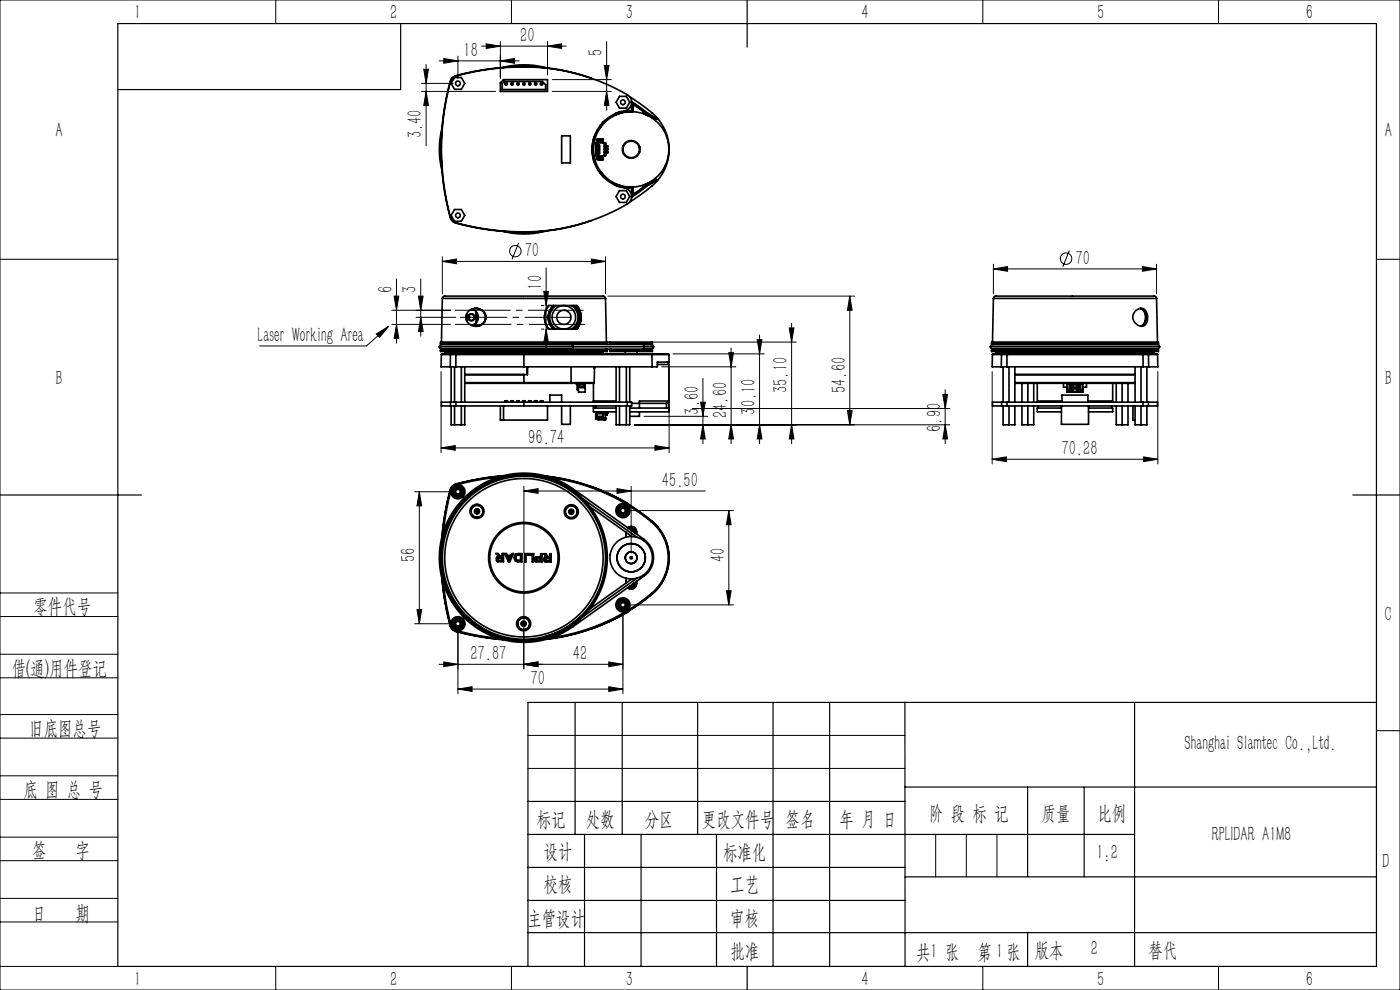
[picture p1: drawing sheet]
<svg xmlns="http://www.w3.org/2000/svg" width="297mm" height="210mm" viewBox="0 0 297 210" stroke-linecap="round" stroke-linejoin="round" font-family="sans-serif">
<g fill="none" stroke="#000" stroke-width=".21">
<path d="M0 0h297v210h-297zM58.5 0v5M108.5 0v5M208.5 0v5M258.5 0v5M89.4 17.7h6.7M89.4 19.4h15.7M89.9 14.7h1l-.5 3zM90.4 19.4l.5 3h-1zM90.4 13.7v17.2M93.1 12.9h17M94.1 12.4l3 .5-3 .5z"/>
<path d="M97.1 11.9v4.8M102.1 9.8h18M103.1 9.3l3 .5-3 .5zM106.1 12.9l3-.5v1zM106.1 8.8v7.8M116.1 9.8l3-.5v1zM116.1 8.8v7.1M117.1 19.4h12.6M117.1 16.9h12.6M128.2 13.9h1l-.5 3zM128.7 19.4l.5 3h-1zM128.7 8.8v14.6"/>
<path d="M0 55h25M84.1 59.2v13.6M89.3 59.2v12.1M93.8 55.5l3-.5v1zM93.8 54.5v7.8M93.8 55.5h34.7M110 51.5l-1.4 3.5M115.9 56.8v17M125.5 55l3 .5-3 .5zM128.5 54.5v7.8M210.7 57l3-.5v1zM210.7 56v6.3"/>
<path d="M210.7 57h34.7M226.9 53.1l-1.4 3.5M242.4 56.5l3 .5-3 .5zM245.4 56v6.3M292 55h5M79.8 70.9l2.6-1.7-1.9 2.4zM82.4 69.2l-4.7 4.2h-22.6M83.1 65.8h12.5M83.1 68.8h12.5M83.6 62.8h1l-.5 3zM84.1 68.8l.5 3h-1zM88.3 67.3h8.4"/>
<path d="M88.8 62.8h1l-.5 3zM89.3 67.3l.5 3h-1zM93.6 78.8v17.2M114.9 64.8h.5M114.9 69.8h.5M115.4 61.8h1l-.5 3zM115.9 69.8l.5 3h-1zM129 62.8h52.3M137.9 72.6h31M140.4 77.8h15.7M141.9 77.8v18.2M142.8 75.1h19.3"/>
<path d="M154.6 74.8h1l-.5 3zM155.1 73.8v20.3M160.6 72.1h1l-.5 3zM161.1 71.1v23M167.4 69.6h1l-.5 3zM167.9 68.6v25.5M180.3 62.8l.5 3h-1zM180.3 62.8v27.3M210.5 78.8v19.6M245.6 78.8v19.6M93.6 95l3-.5v1zM93.6 95h48.3"/>
<path d="M136.6 88.3h13.5M138.9 94.5l3 .5-3 .5zM146.9 86.7h54.6M148.6 85.3h1l-.5 3zM149.1 90.1l.5 3h-1zM149.1 80.3v13.8M155.1 90.1l.5 3h-1zM161.1 90.1l.5 3h-1zM167.9 90.1l.5 3h-1zM179.8 87.1h1l-.5 3zM200 83.7h1l-.5 3zM200.5 90.1l.5 3h-1z"/>
<path d="M200.5 82.7v11.4M201.5 90.1h-66.9M210.5 97.4l3-.5v1zM210.5 97.4h35.1M242.6 96.9l3 .5-3 .5zM88 104.3h8.1M89 104.3v28M89 104.3l.5 3h-1zM111.1 119.3v22.6M111.1 104.2l3-.5v1zM111.1 103.2v14.1M111.1 104.2h38.5"/>
<path d="M130.9 103.7l3 .5-3 .5zM133.1 108.3h22.5M133.9 103.2v14.1M154.6 108.3v20M154.6 108.3l.5 3h-1zM0 138.8h25M0 125.8h25M0 130.8h25M88 132.3h8.1M88.5 129.3h1l-.5 3zM97.1 133.3v13.9M111.1 133.3v8.6"/>
<path d="M132.1 129.3v17.9M133.1 128.3h22.5M154.1 125.3h1l-.5 3zM0 143.8h25M0 156.6h25M0 151.6h25M93.1 140.9h39M94.1 140.4l3 .5-3 .5zM97.1 146.2l3-.5v1zM97.1 146.2h35M111.1 140.9l3-.5v1zM112 156h80"/>
<path d="M129.1 145.7l3 .5-3 .5zM129.1 140.4l3 .5-3 .5zM292 155h5M0 169.6h25M0 164.6h25M0 177.6h25M112 163h80M198.5 177v9M205 177v9M211.5 177v9M0 182.6h25M0 190.6h25"/>
<path d="M0 195.6h25M0 205h25M58.5 205v5M108.5 205v5M208.5 205v5M258.5 205v5"/>
<circle cx="109.3" cy="53.3" r="1.21"/>
<circle cx="226.2" cy="54.9" r="1.21"/>
</g>
<path d="M123.7 65.8h-27.1" fill="none" stroke="#000" stroke-width=".21" stroke-dasharray="30.5 1.3 1.3 1.3" stroke-dashoffset="18.8"/>
<path d="M124.1 68.8h-27.5" fill="none" stroke="#000" stroke-width=".21" stroke-dasharray="30.5 1.3 1.3 1.3" stroke-dashoffset="18.6"/>
<path d="M121.2 67.3h-23.5" fill="none" stroke="#000" stroke-width=".21" stroke-dasharray="30.5 1.3 1.3 1.3" stroke-dashoffset="20.6"/>
<g fill="none" stroke="#000" stroke-width=".25">
<path d="M25 5h267v200h-267zM85 5v14h-60M158.5 0v10M0 105h30M287 105h10M122 149v28M132 149v28M148 149v28M164 149v56M176 149v56M192 148.9v56.1M240.7 149v56"/>
<path d="M292 149h-180v56M112 177h128.7M112 170h80M124 177v28M136 177v28M152 177v28M192 166.9h100M218 166.9v19M230 167v19M112 197.8h180M112 184h80M112 191h80"/>
<path d="M192 186h100M218 197.8v7.2M158.5 205v5"/>
</g>
<g fill="#000">
<path d="M79.8 70.9l2.6-1.7-1.9 2.4z"/>
<path d="M93.8 55.5l3-.5v1zM125.5 55l3 .5-3 .5z"/>
<path d="M210.7 57l3-.5v1zM242.4 56.5l3 .5-3 .5z"/>
<path d="M83.6 62.8h1l-.5 3zM84.1 68.8l.5 3h-1z"/>
<path d="M89.3 67.3l.5 3h-1zM88.8 62.8h1l-.5 3z"/>
<path d="M115.4 61.8h1l-.5 3zM115.9 69.8l.5 3h-1z"/>
<path d="M154.6 74.8h1l-.5 3zM155.1 90.1l.5 3h-1zM160.6 72.1h1l-.5 3zM161.1 90.1l.5 3h-1zM167.4 69.6h1l-.5 3zM167.9 90.1l.5 3h-1zM200 83.7h1l-.5 3zM200.5 90.1l.5 3h-1zM180.3 62.8l.5 3h-1zM179.8 87.1h1l-.5 3zM154.6 108.3l.5 3h-1zM154.1 125.3h1l-.5 3zM89 104.3l.5 3h-1zM88.5 129.3h1l-.5 3zM89.9 14.7h1l-.5 3zM90.4 19.4l.5 3h-1zM128.2 13.9h1l-.5 3zM128.7 19.4l.5 3h-1z"/>
<path d="M93.6 95l3-.5v1zM138.9 94.5l3 .5-3 .5zM111.1 140.9l3-.5v1zM129.1 140.4l3 .5-3 .5zM210.5 97.4l3-.5v1zM242.6 96.9l3 .5-3 .5zM94.1 12.4l3 .5-3 .5zM106.1 12.9l3-.5v1zM103.1 9.3l3 .5-3 .5zM116.1 9.8l3-.5v1z"/>
<path d="M149.1 90.1l.5 3h-1zM148.6 85.3h1l-.5 3z"/>
<path d="M111.1 104.2l3-.5v1zM130.9 103.7l3 .5-3 .5z"/>
<path d="M94.1 140.4l3 .5-3 .5zM111.1 140.9l3-.5v1z"/>
<path d="M129.1 145.7l3 .5-3 .5zM97.1 146.2l3-.5v1z"/>
</g>
<g fill="none" stroke="#000" stroke-width=".35">
<path d="M96 16.5l.2-.1a45.9 45.9 0 0 1 37.1 3.9 1.85 1.85 0 0 1 .6 1.9 1.85 1.85 0 0 1-1.4 1.3 8.3 8.3 0 0 0-6.9 8.4 8.3 8.3 0 0 0 7.2 8.1 1.85 1.85 0 0 1 1.2 1.5 1.85 1.85 0 0 1-.9 1.8 46.1 46.1 0 0 1-36.9 3.7l-.3-.3a50.8 50.8 0 0 1-2-20.5 35.5 35.5 0 0 1 2-9.5zM96.4 16.4h1.5l.7 1.3-.7 1.2h-1.5l-.7-1.2zM106.7 14.3a17.9 17.9 0 0 1 9.2 .1M106.8 16.9h9.3v2.5h-10v-1.8zM107 17.3h8.1l.6 .7v1h-9.2v-1.3zM108.6 14.2l2.5-.2 2.8 .2M125.4 16.6a46.8 46.8 0 0 0-29.3-.3l-.3 .4a48.6 48.6 0 0 0-2.2 16.8 44.5 44.5 0 0 0 2.2 13.2l.3 .3a47.3 47.3 0 0 0 29.3-.2M93.6 29.1l-.1 2.7 .1 2.4M93.8 27.3a17.9 17.9 0 0 0 0 8.8M119.1 28.8h1.9v5.8h-1.9zM125.9 29.4h.1M126 29.3v.1"/>
<path d="M126 29.4a8.3 8.3 0 0 0 0 4.6M126 29.4h.1M126 34h-.1M126 34v.1M126 29.1l.1 .3M126.1 34h-.1M126.1 29.4a8.2 8.2 0 0 0 0 4.6M126.1 34l-.1 .3M126.4 30.5l.1 .1M126.5 32.8l-.1 .1M126.5 32.8h.4M126.5 30.6h.4"/>
<path d="M126.5 30.6v1M126.5 31.8v1M126.6 33.1v.7h1.4M126.6 33.3h1.4M126.6 30.1h1.4M126.6 33.7h1.4M126.6 29.7h1.4M126.7 31.7l.3-.1v.2zM126.8 33.8h1.2M126.8 29.6h1.2M126.9 30.3v.5h.3v1.8h-.3v.5M127 31v.1"/>
<path d="M127 32.2v.2M127 32.2h.2M127 32.4h.2M127 31h-.3l.3 .1M127 32.2l-.3 .1 .3 .1M127 31h.2M127 31.1h.2M127.1 31.8l.1 .2M127.2 31.6h-.8v-1.3h2.1v2.8h-2.1v-1.3h.8M127.2 31.4l-.1 .2M127.3 36.3v.3h.1M127.4 36.6l.2 .4"/>
<path d="M127.4 26.8h-.1v.3M127.4 26.8h.1M127.4 26.8l.1 .1-.1-.1M127.4 36.6l.3 .3M127.4 36.6h.1M127.4 36.6l.2 .1M127.4 36.6l.1-.2-.1 .2M127.6 36.7l.1 .1M127.6 26.7l-.2 .1M127.6 26.7v.1M127.6 36.6v.1M127.6 37v.1h.4"/>
<path d="M127.6 26.4l-.2 .4M127.6 26.4h.1M127.6 37h.3M127.6 26.4h.3M127.7 26.4l-.3 .4M127.7 36.9l-.1 .1M127.7 36.8v.1M127.7 26.6l-.1 .1M127.7 26.4v.2M127.7 26.4h.2M127.7 36.8h.1M127.7 26.6h.1"/>
<path d="M127.8 37.3h.4M127.8 26.1h.4M127.9 37.4h.4M128 29.6v.7M128 33.1v.7M128 29.6h-1.4v.7M128 26.3h-.4v.1M128.1 37.6h.4M128.1 25.8h.4M128.2 30.3v.3h.3M128.3 25.9l-.4 .1M128.5 30.9h-.3v.3h.3"/>
<path d="M128.5 31.6h-.3v.2h.3M128.5 32.2h-.3v.2h.3M128.5 32.8h-.3v.3M128.5 32.2h.3M128.5 32.4h.3M128.5 31.6h.3M128.5 31.8h.3M128.5 31h.3M128.5 31.1h.3M128.8 32.2h.1M128.8 32.4h.1M128.8 31.8h.1"/>
<path d="M128.8 31.6h.1M128.8 31.1h.1M128.8 31h.1M128.8 31v.1M128.8 31.6v.2M128.8 32.2v.2M128.8 31h.2v.1h-.2M128.8 31.6h.2v.2h-.2M128.8 32.2h.2v.2h-.2M130.5 24.1v.3M130.5 38.9v.4M130.6 24v.4"/>
<path d="M130.6 39v.3M130.7 24v.4M130.7 39v.3M130.8 24v.3M130.8 39.1v.3M131 39.3h.1M131 24.1h.1M131 39.3v.2M131 24.1v.1M131 39.1v.2M131 23.9v.2M131.1 39.3l.4 .3"/>
<path d="M131.1 24.1h.1M131.1 24.1v.1M131.1 39.2v.1M131.1 39.3h.1M131.1 24.1h.2M131.1 39.3h.2M131.3 39.3l.1 .1M131.3 24.1h.1M131.3 39.3h.1M131.4 24l-.1 .1M131.4 39.4l.1 .1M131.4 24h.2"/>
<path d="M131.4 20.4h1.5l.7 1.3-.7 1.2h-1.5l-.7-1.2zM131.5 23.8l-.4 .3M131.5 23.8h.1M131.5 39.6h.1M131.5 23.8l.5 .1M131.5 39.5h.1M131.5 23.8l-.1 .2M131.5 23.7v.1M131.6 39.4h-.2M131.6 39.7a2.09 2.09 0 0 1 1.6 .2M132 39.5h-.5M132 39.5l-.5 .1"/>
<path d="M132.1 32.2v.2M132.1 31v.2M133.2 23.5l.1 .1M133.2 23.5l.3-.1 .3 .3M133.2 23.5a2.09 2.09 0 0 1-1.6 .2M133.3 39.7v.1M133.3 39.7l-.2-.1 .2 .2M133.3 39.7h.3l-.3 .1M133.3 23.6v.1M133.3 23.6l-.2 .1M133.3 39.8l-.1 .1M133.3 23.6h.1"/>
<path d="M133.3 23.6l.3 .1-.3-.1M133.3 39.7h.1M133.6 20.5a25.9 25.9 0 0 1 5.6 4.3l.2 .1M133.8 39.7l-.2 .2h-.4M134 22.8h.1M134 22.8v.9M134 39.7v.9M134 21.9l.2 .1M134 21.5l3.5 2.6M134 22.6l.2 .1M134 22.6v.2M134.1 22.8h.1"/>
<path d="M134.1 22.8v.9M134.1 22.8h.2M134.1 39.7v.9M134.2 22.7l-.1 .1M134.2 22.7h.1M134.2 22l.1 .1M134.2 22l-.2 .6M134.3 21.9l-.3-.2 3.4 2.5M134.3 21.9l.2 .2M134.3 21.9l-.1 .1M134.3 22.8v.9M134.3 39.7v.9"/>
<path d="M134.3 22.7v.1M134.3 22.1l-.1 .6M134.3 22.1v.1M134.3 22.2l-.1 .5M134.3 22.2l.2 .1M134.4 22.1h-.1M134.4 22.1h.1M134.5 22.1h-.1M134.5 22.3l2 1.4M134.5 22.3l-.2 .4M134.5 22.1h.1M134.5 22.1l2.1 1.5"/>
<path d="M134.5 22.1l-.2 .1M134.5 22.1v.2M135.6 31l.1 .2M135.7 32.2l-.1 .2M136.5 39.7l.1 .1M136.5 23.7v.1M136.5 39.7l-2 1.4M136.5 39.6v.1M136.5 39.6h.1M136.5 23.8h.1M136.5 23.8v.3M136.5 39.3v.3"/>
<path d="M136.6 39.8l-2.1 1.5M136.6 39.8h.1M136.6 23.6h.1M136.6 23.6l-.1 .1M136.6 23.6l.2 .2M136.6 23.6l.1 .2M136.6 39.6v.2M136.6 39.6h.1M136.7 39.6l-.1 .2M136.7 39.6h.1M136.7 23.8h.1M136.7 23.8h-.1"/>
<path d="M136.7 23.8v.4M136.7 39.2v.4M136.8 39.6l-.2 .2M136.8 23.8l.5 .3M136.8 23.8h.1M136.8 39.6h.1M136.8 23.8v.4M136.8 39.1v.5M137 39l.3 .2M137.2 39l.1 .1M137.2 39h.4M137.3 39.2l-.5 .4"/>
<path d="M137.3 24.1l.1 .1M137.3 24.1v.2M137.3 24.1l-.3 .2M137.3 39.1v.1M137.3 39.1h.1M137.3 24.3l-.1 .1M137.4 39.2l.1 .1M137.4 39.2l-3.4 2.5 .3-.2M137.4 39.2h.1M137.4 24.2l1.7 1.1M137.4 24.2h.1M137.4 24.2l.2 .1"/>
<path d="M137.4 39.2h-.1M137.4 24.2v.1M137.4 39.1v.1M137.4 24.3h.1M137.4 24.3h-.1M137.5 38.9l.1 .1M137.5 38.9h-.2M137.5 24.5h-.2M137.5 24.5l.1 .1M137.5 24.1l-.1 .1M137.5 24.1l1.7 1M137.5 39.3l-3.5 2.5"/>
<path d="M137.5 39l-.1 .1M137.5 39l.1 .1M137.5 24.3l.3 .3M137.5 24.3l.1 .1M137.6 39h-.1M137.6 24.4l.2 .2M137.6 24.4l-.1 .1M137.6 24.4h-.4M137.6 39.1l-.2 .1M137.6 24.3l.3 .2M137.6 24.3h-.1M137.6 38.8l-.1 .1"/>
<path d="M137.7 38.7l.1 .1M137.8 24.6l.5 .4-.4-.3M137.8 38.8l-.2 .2M137.8 24.6l-.1 .1M137.8 38.8h.1M137.8 38.8l.1 .1M137.8 38.8l-.3 .2M137.8 24.6l.1 .1M137.8 24.6h.1M137.9 38.9l-.3 .2M137.9 24.5h.1M137.9 24.5l-.1 .1"/>
<path d="M137.9 38.7l.1 .1M137.9 38.7l-.1 .1M138 38.8l-.1 .1M138 24.5l1.1 .8M138 24.5l.9 .9M138 24.5l-.1 .2M138.3 38.4l-.5 .4M138.3 38.3l-.4 .4M138.9 37.9h.1M138.9 37.9l-.9 .9M138.9 25.4l.1 .1M138.9 25.4v.1"/>
<path d="M139 37.8l-.1 .1M139.1 38.1l-1.1 .7M139.1 38.1h.1M139.1 38.1h.2M139.1 38.1l-1.7 1.1M139.1 38.1l.1 .1M139.1 25.3h.1M139.2 25.1l.1 .1M139.2 38.2l-1.7 1.1M139.2 25.1l-.1 .2M139.2 38.2l.2 .2M139.3 38.1l-.1 .1"/>
<path d="M139.3 38.1l.2 .2-.1 .1M139.3 25.2l-.2 .1M139.4 24.9l.1 .2-.2 .1M139.4 38.4l-.5 .6a31.4 31.4 0 0 1-5.3 3.9M139.4 24.9l-.2 .2M139.5 25.1a10 10 0 0 1 0 13.2M96.4 44.4h1.5l.7 1.3-.7 1.2h-1.5l-.7-1.2zM113.9 49.2l-2.7 .2-2.6-.2M115.9 49a17.9 17.9 0 0 1-9.2 .1M131.4 40.4h1.5l.7 1.3-.7 1.2h-1.5l-.7-1.2zM134 40.6v.2M134 40.6h.1"/>
<path d="M134 40.8l.2 .6M134.1 40.6l.1 .1M134.1 40.6h.1M134.1 40.6h.2M134.2 40.7l-.2 .1M134.2 40.7l.1 .5M134.2 40.7h.1M134.2 41.4l.1 .1M134.2 41.4l-.2 .1M134.3 40.6h.1M134.3 40.6l-.1 .1M134.3 40.6l.2 .5"/>
<path d="M134.3 41.2l-.1 .2M134.3 41.2l.2 .1M134.3 41.2h.1M134.5 41.1l-.2 .1M134.5 41.1v.2M134.5 41.3l-.2 .2M134.5 41.3h.1M93.2 73.6l.1 .3 .4 .2M93.2 73.6h28.4M93.5 72.8l.2 .3M93.5 74.3v.3h35.3v-.3M93.5 72.8h35.3"/>
<path d="M93.5 74.3h35.3M93.6 75.2v2.6h1.9M93.6 75.2h1.9M93.7 73.1l-.4 .1-.1 .4M93.7 74.1l-.2 .2M93.7 73.1h27.6M93.7 74.1h27.6M93.8 63.3l.2-.3 .3-.2h33.7l.3 .2 .2 .3M93.8 63.3h34.7M93.8 63.3l-.2 9.3M94.4 74.9h33.5M94.4 74.9v.2"/>
<path d="M94.4 74.8v.1M94.4 74.8h33.5M94.7 74.6l-.3 .2M95.5 77.8h1.2M95.6 75.2h1.1M95.6 75.2l-.1 2.6M95.6 75.2h-.1M95.7 75.1h-1.9l-.2 .1M95.7 75.1l-.2 .1M95.7 75.1h.1M95.7 75.1h1.1M95.7 75.1l-.1 .1"/>
<path d="M95.7 77.8v7.5M96.4 77.8v7.5M96.7 77.8h14.4M96.7 75.2h.2M96.7 75.2v2.6M96.8 75.1l-.1 .1M96.8 75.1h.1M96.9 75.2h14.2M96.9 75.1v.1M96.9 75.1h14.2M97.9 77.8v7.5M98.6 79.5h12.5z"/>
<path d="M98.6 77.8v7.5M99 66.6v1.5M99.3 66.1a2.07 2.07 0 0 1 2.7-.5 2.07 2.07 0 0 1 .8 2.7 2.14 2.14 0 0 1-2.6 .8 2.14 2.14 0 0 1-1.3-2.3zM99.5 66.9l.1 .4-.1 .4M100 65.7h-.1l.6 .1 .5 .2v2.6l-1 .3M100.1 65.6l.5 .2M100.1 68.9v.1M100.2 68.9h.1M100.6 68.8l-.5 .2M100.6 65.4a1.93 1.93 0 0 1 2.4 1.9 1.93 1.93 0 0 1-2.4 1.9M100.7 65.4a1.92 1.92 0 0 1 2.3 1.9 1.92 1.92 0 0 1-2.2 1.9M101 66.1a1.76 1.76 0 0 1 0 2.4"/>
<path d="M101 66.3l.3 .8v.7l-.3 .5M101 66.2v.2M101.1 68.2h.1M111.1 79.5v1.7M111.1 75.2h27.2M111.1 77.8h27.2M111.1 75.1v.1M111.1 75.1h27.1M111.1 75.2v2.6M111.9 77.8l-.1 1.7M111.9 77.8v1.7h-.8M116.4 64.8h6a4 4 0 0 1 0 5h-6a4 4 0 0 1 0-5z"/>
<path d="M116.4 64.8a3.9 3.9 0 0 0 0 5l-.4-.6M117.4 69.8a3.3 3.3 0 0 1 .1-5 3.3 3.3 0 0 0 0 5M118 64.8a3 3 0 0 0 0 5M121.1 77.8v3.4M121.3 73.1l.3 .5M121.3 74.1h15.1M121.3 73.1h15.1M121.3 64.8a3 3 0 0 1 0 5M121.6 73.6l-.3 .5M121.6 73.6h15.1M121.8 69.8a3.3 3.3 0 0 0-.1-5 3.3 3.3 0 0 1 .1 5M122.4 64.8a4 4 0 0 1 0 5 3.9 3.9 0 0 0 0-4.9"/>
<path d="M126.1 77.9v.2zM126.1 77.8v.1M126.1 77.8v3.4M127.6 74.6l.3 .2M127.9 74.8v.1M127.9 74.9v.2M128.5 63.3l.1 9.3M128.6 74.1l.2 .2M128.8 72.8l-.2 .3M128.8 72.6h.1M128.8 72.6h-35.3v.2M128.8 72.6v.2"/>
<path d="M129.4 72.8l.2 .3M129.4 74.3v.3h9v-.3M129.4 72.8v-.2h9v.2M129.4 74.3h9M129.4 72.8h9M129.6 74.1l-.2 .2M130.7 77.8v7.5M131.4 77.8v7.5M132.7 74.6v.5M132.9 77.8v7.5M133.6 77.8v7.5M135.1 74.6v.5"/>
<path d="M136.4 73.1l.3 .5M136.4 73.1h1.7M136.4 74.1h1.7M136.7 73.6l-.3 .5M136.7 73.6h1.9M138.1 73.1l.4 .1 .1 .4M138.1 74.1l.3 .2M138.2 75.1h3.6l.1 .1M138.2 75.1l.1 .1M138.3 75.2h3.6M138.3 75.2v2.6M138.4 72.8l-.3 .3"/>
<path d="M138.6 73.6l-.1 .3-.4 .2M139.5 77.3h2.4M141.4 76.8l.4 .2 .1 .3M141.9 77.3v7.8M141.9 75.2v1.6h-2.4l-.1 1h-1.1M210.1 73.6l.2 .3 .3 .2M210.1 73.6h35.9M210.4 72.8l.2 .3M210.4 72.8v-.2h35.3v.2M210.4 74.3v.3h35.3v-.3M210.4 74.3h35.3M210.4 72.8h35.3"/>
<path d="M210.5 75.2h1.9M210.5 75.2v2.6h1.9M210.6 73.1l-.3 .1-.2 .4M210.6 74.1l-.2 .2M210.6 73.1h34.9M210.6 74.1h34.9M210.7 63.3l.2-.3 .3-.2h33.7l.3 .2 .2 .3M210.7 63.3h34.7M210.7 63.3l-.1 9.3M211.3 74.9h33.5M211.3 74.9v.2M211.3 74.8v.1"/>
<path d="M211.3 74.8h33.5M211.6 74.6l-.3 .2M212.4 77.8h1.2M212.5 75.2h1.1M212.5 75.2l-.1 2.6M212.5 75.2h-.1M212.6 75.1h.1M212.6 75.1l-.2 .1M212.6 75.1h-1.9l-.2 .1M212.6 75.1h1.1M212.6 75.1l-.1 .1M212.8 77.8v7.5"/>
<path d="M213.6 77.8h28.9M213.6 75.2h.2M213.6 75.2v2.6M213.7 75.1h.1M213.7 75.1l-.1 .1M213.8 75.2h28.5M213.8 75.1h28.5M213.8 75.1v.1M214.1 77.8v7.5M215.3 79.5h25.5M215.3 77.8v7.5M227.5 62.8h.1"/>
<path d="M240.8 77.8v7.5M240.9 65.9a1.44 1.44 0 0 1 1.8-.4 1.44 1.44 0 0 1 .7 1.6 1.62 1.62 0 0 1-1.3 2.1 1.92 1.92 0 0 1-1.7-1.3 1.92 1.92 0 0 1 .5-2zM241.9 65.4a1.72 1.72 0 0 1 1.2 2.4l-.4 .9-.7 .5a2.31 2.31 0 0 0 .5-3.4l-.7-.4M242.1 77.8v7.5M242.3 75.1v.1M242.3 75.1h.1M242.4 75.1l.1 .1M242.4 75.1h1.1M242.5 75.2h1.1M242.5 75.2h-.2M242.5 75.2v2.6M242.5 77.8h1.2"/>
<path d="M243.3 77.8v7.5M243.5 75.1l.1 .1M243.5 75.1h.1M243.5 75.1l.2 .1M243.5 75.1h1.9l.2 .1M243.6 75.2h.1M243.6 75.2l.1 2.6M243.7 75.2h1.9M244.5 74.6l.3 .2M244.8 74.8v.1M244.8 74.9v.2M245.4 63.3l.2 9.3"/>
<path d="M245.5 73.1l.3 .1 .2 .4M245.5 74.1l.2 .2M245.6 75.2v2.6h-1.9M245.7 72.8l-.2 .3M246 73.6l-.2 .3-.3 .2M95.6 86.1h1.1M95.6 85.3h1.1M95.6 85.3h-2v.8h2M95.6 85.3v.8M95.7 86.1v4h2.9v-4M96.4 86.1v4M96.7 86.1h14.4"/>
<path d="M96.7 85.3h14.4M96.7 85.3v.8M97.9 86.1v4M98.6 81.3h12.5M98.6 81.2h12.5M106.1 86.1v3h10v-3M106.8 86.1v3M107.1 85.3v-.3h.5v.3M108.4 85.3v-.3h.5v.3M109.6 85.3v-.3h.5v.3M110.9 85.3v-.3h.5v.3M111.1 81.2v.1"/>
<path d="M111.1 81.2h10M111.1 81.3h10M111.1 86.1h22M111.1 85.3h22M111.1 85.3v.8M112.1 85.3v-.3h.5v.3M113.4 85.3v-.3h.5v.3M114.6 85.3v-.3h.5v.3M116.6 85.3v-1.5h2.5v1.5M119.1 86.1v3.9h1.9v-3.9M121.1 81.2h5M121.1 81.3h4.8"/>
<path d="M121.1 81.2v.1M122.3 81.3l.1 .2v1.2h.3v.5h1.4v-1.9M122.7 81.3v.9h1.4M122.7 82.1h1.4M122.9 81.6h1.1v.4h-1.1zM125.9 85.1v.1M125.9 86.6h4.8M125.9 85.1h.1M125.9 81.3v3.8M125.9 85.2h.1M125.9 86.1v1.3h4.8M125.9 85.2l.1 .1"/>
<path d="M125.9 85.1h4.8M125.9 85.2v.1M126.1 81.2l-.2 .1M126.4 87.4v1.5h.5v.2h1.6v-1.7M126.4 87.5h.4M126.4 86.1v.5M126.6 88.3h1.4M126.6 87.8h1.4M126.6 88.5h1.4M126.8 87.5h.1M126.8 87.4v.1M126.9 87.4v.1"/>
<path d="M127.9 87.4l.1 .2M128 87.6h.1M128 87.5v.1M128 87.4v.1M128 87.5h-1.4v1.2h1.4v-1.1M128 87.5h.5M128.4 87.8h.1M128.4 87.6h.1M128.4 88.6h.1M128.5 88.8h-.3v.3M128.7 87.4l-.2 .4M128.9 87.4l.1 .2h-.2v.4h-.4"/>
<path d="M130.7 86.1v4h2.9v-4M131.4 86.1v4M132.9 86.1v4M133.1 85.3h.9v.8h-.9M133.1 85.3v.8M133.6 86.6h8.3v.8h-8.3M134 85.6h7.4M135.6 87.4v.9h-2M141.4 85.6h.1M141.4 85.6v1M141.9 85.2l-.5 .4M141.9 85.2v1.4"/>
<path d="M141.9 85.2h.1M141.9 85.1v.1M141.9 85.1h-6.3v1.5M212.5 86.1h1.1M212.5 85.3h1.1M212.5 85.3h-1.9v.8h1.9M212.5 85.3v.8M212.8 86.1v4h2.5v-4M213.6 86.1h28.9M213.6 85.3h28.9M213.6 85.3v.8M214.1 86.1v4"/>
<path d="M215.3 81.3h25.5M215.3 81.2h25.5M216.8 86.1v4h2.5v-4M216.8 81.3v4M218.1 81.3v4M218.1 86.1v4M219.3 81.3v4M220.1 81.3v4M220.2 85.1l.1 .2M220.2 85.1h5.1M220.2 85.1v.2M220.2 86.1v.5"/>
<path d="M225.2 86.6h-5.1v.8h5.1M225.2 86.1v3.9h5.7v-3.9M225.3 85.3v-1.5h5.5v1.5M225.6 81.3v.8l.8 .1M226.4 81.3v1.9h.9v-.8h-.1M226.4 81.5h3.3M226.7 83l-.2 .2M226.7 82.7v.3M226.7 83h.6M226.8 81.5v1.2h-.4M227 82.3h.2M227 81.5v.8"/>
<path d="M227 82.3l.1 .3 .1-.3M227.2 82.4h.1M227.2 81.5v.8M227.2 81.9h.5M227.5 83h1.1M227.7 82.3h.1M227.7 82.3v.3l.1-.3M227.7 81.5v.8M227.7 82.4h-.2v.8h1.1v-.8h-.2M227.7 82.4h.1M227.8 81.5v.8M228.3 82.3h.1"/>
<path d="M228.3 82.3v.3l.1-.3M228.3 81.5v.8M228.4 82.4h.1M228.4 81.5v.8M228.4 81.9h.5M228.8 83h.6M228.9 82.3h.2M228.9 82.3l.1 .3 .1-.3M228.9 81.5v.8M228.9 82.4h.1M229.1 81.5v.8M229.3 81.5v1.2h.4"/>
<path d="M229.4 83l.2 .2M229.4 82.7v.3M229.7 81.3v1.9h-.9v-.8h.1M230.5 81.3v.8l-.8 .1M230.8 85.1h5.1M230.9 86.6h5.2v.8h-5.2M235.9 85.1l-.1 .2M235.9 85.1v.2M235.9 86.1v.5M236.1 81.3v4M236.8 86.1v4h2.5v-4M236.8 81.3v4"/>
<path d="M238.1 81.3v4M238.1 86.1v4M239.3 81.3v4M240.4 86.1v3h.4M240.8 86.1v4h2.5v-4M242.1 86.1v4M242.5 86.1h1.1M242.5 85.3h1.1M242.5 85.3v.8M243.6 85.3h2v.8h-2M243.6 85.3v.8M95.5 103.9l-1.2 5.3-.5 4.7"/>
<path d="M95.5 103.9h.1M95.5 104l.2 .1M95.5 104l-1.1 5.3-.6 4.3M95.6 103.9h.1M95.6 103.9l-.1 .1M95.7 104.1l-.9 3.5-.7 5.2M95.7 103.9v.2M96.7 102.7a1.7 1.7 0 0 0-1.2 1.2M96.7 102.7h.1M96.7 102.7l.1 .2M96.7 102.7a1.64 1.64 0 0 0-1.1 1.2M96.8 102.9a1.5 1.5 0 0 0-1.1 1"/>
<path d="M96.9 102.7v.1M96.9 102.7h-.2M96.9 102.8a1.5 1.5 0 0 1 1.7 1.4 1.5 1.5 0 0 1-1.5 1.6 1.5 1.5 0 0 1-1.4-1.7M96.9 102.8l-.1 .1M101.1 108.1l-.2 .3M101.2 108.1l-.4 .4M101.4 108.2l-.5 .5M105.2 117.4h.4l.6 .7h.3v-.7h.3v1.8l-1.4-.1v-.9l.4-.1zM105.7 118.4h.8v.4h-.8zM105.7 101.2l-5.3 .8-3.5 .8M106.4 101l-4.2 .5-5.3 1.2M106.7 100.9l-4.6 .6-5.4 1.2"/>
<path d="M107.1 117.4h.3l.2 .4h.9l.1-.4h.3l-.7 1.8h-.4zM107.7 118.1h.6l-.3 .7zM109.4 117.6l1.4-.2-.1 1.8h-.8a.91 .91 0 0 1-.8-.7 .91 .91 0 0 1 .3-.9zM109.5 117.9l.9-.1v1.1h-.5a.57 .57 0 0 1-.4-1zM111.3 117.4h.3v1.8h-.3zM111.9 117.4h1.3v1.8h-.3v-1.4h-1zM113.5 118.2l1.2-.1v-.7h.3v1.8l-1.4-.1zM113.8 118.5l.9-.1v.5h-.9zM115.3 117.5h.4l.6 .6h.3v-.6h.3v1.7l-1.4-.1v-.9l.4-.1zM115.8 118.5l.8-.1v.5h-.8zM115.9 101a42.5 42.5 0 0 1 22.4 9.6M116.2 101.1a42.5 42.5 0 0 1 22.1 9.5"/>
<path d="M117 101.4a42.3 42.3 0 0 1 21.2 9.3M120.9 108.3l.5 .5M121.2 108.2l.3 .4M121.3 108.2l.2 .3M121.6 103.7a17.9 17.9 0 0 0-28.4 14.6 17.9 17.9 0 0 0 28.4 14.6M121.6 103.7l-.2 .2M121.6 103.7l15.1 10.7M123.7 105.8l11.5 8.2M125.1 107.5l8.9 6.3M125.4 103.2a34.3 34.3 0 0 1 8.2 3.9M132.8 112.9v1.1M133.2 112a1.13 1.13 0 0 1 1.2-.2 1.13 1.13 0 0 1 .6 1"/>
<path d="M133.5 112.2a.72 .72 0 0 1 .8 0 .72 .72 0 0 1 .3 .8M133.6 112.3a.63 .63 0 0 1 .7 0 .63 .63 0 0 1 .2 .6M133.7 112.3l.4 .1 .3 .4M135 112.8v.5M135 112.8h.1M136.7 114.4a4.8 4.8 0 0 1 0 7.8M136.7 114.4l-.2 .2M138.2 110.7a9.9 9.9 0 0 1 0 15.2M138.3 110.6l-.1 .1M138.3 110.6a10 10 0 0 1 0 15.4M138.3 110.6l.6 .4a10.1 10.1 0 0 1-.6 15.1M138.3 110.6h.1"/>
<path d="M93.8 122.7l.5 4.7 1.2 5.4M93.8 123l.6 4.3 1.1 5.3M94.1 123.8l.7 5.2 .9 3.5M95.5 132.8a1.7 1.7 0 0 0 1.2 1.1M95.5 132.6l.1 .1M95.6 132.7a1.64 1.64 0 0 0 1.1 1.2M95.6 132.7l-.1 .1M95.7 132.5a1.5 1.5 0 0 1 1.4-1.7 1.5 1.5 0 0 1 1.5 1.6 1.5 1.5 0 0 1-1.7 1.4M95.7 132.5l-.2 .1M95.7 132.5v.2M95.7 132.7a1.5 1.5 0 0 0 1.1 1.1M95.7 132.7h-.1"/>
<path d="M96.7 133.9l5.4 1.2 4.6 .6M96.7 133.9h.2M96.7 133.9h.1M96.8 133.8h.1M96.8 133.8l-.1 .1M96.9 133.9l5.3 1.2 4.2 .5M96.9 133.8v.1M96.9 133.8l3.5 .8 5.3 .8M98.8 130.6l2 1.6 2.3 1.5M98.8 130.6l2 1.7 2.2 1.4M103.1 133.7h.1M110.7 132.3h.7"/>
<path d="M110.8 132.6h.5M110.9 132.6h.4M116.4 134.8l-.9 .3 .9-.2M116.4 134.8v.1M121.4 132.7l.2 .2M122.4 131.5l.9-.7-.9 .8M122.4 131.5a17.3 17.3 0 0 1-6 3.3M122.4 131.5v.1M122.4 131.6a17.4 17.4 0 0 1-6 3.3M132.8 122.7v1M133.6 129.5a29.7 29.7 0 0 1-8.2 3.9M134 122.8l-8.9 6.4"/>
<path d="M134.4 123.8h.1M134.4 123.8l-.3 .4-.4 .1M134.5 123.7a.62 .62 0 0 1-.2 .6 .62 .62 0 0 1-.7 .1M134.6 123.6a.72 .72 0 0 1-.3 .8 .72 .72 0 0 1-.8 0M135 123.8h.1M135 123.8a1.13 1.13 0 0 1-.6 1 1.13 1.13 0 0 1-1.2-.1M135 123.3v.5M135.2 122.6l-11.5 8.2M136.5 122l.2 .2M136.7 122.2l-15.1 10.7M138.2 125.9l.1 .1M138.2 125.9a42.3 42.3 0 0 1-21.2 9.4"/>
<path d="M138.3 126a42.5 42.5 0 0 1-22.1 9.5M138.3 126v.1M138.3 126.1a42.5 42.5 0 0 1-22.4 9.5"/>
<circle cx="97.1" cy="17.7" r=".5"/>
<circle cx="107.4" cy="17.8" r=".25"/>
<circle cx="108.6" cy="17.8" r=".25"/>
<circle cx="109.9" cy="17.8" r=".25"/>
<circle cx="111.1" cy="17.8" r=".25"/>
<circle cx="112.4" cy="17.8" r=".25"/>
<circle cx="113.6" cy="17.8" r=".25"/>
<circle cx="114.9" cy="17.8" r=".25"/>
<circle cx="132.1" cy="21.7" r=".5"/>
<circle cx="133.9" cy="31.7" r="1.87"/>
<circle cx="133.9" cy="31.7" r="8"/>
<circle cx="133.9" cy="31.7" r="1.75"/>
<circle cx="97.1" cy="45.7" r=".5"/>
<circle cx="132.1" cy="41.7" r=".5"/>
<circle cx="100" cy="67.3" r=".65"/>
<circle cx="100" cy="67.3" r=".75"/>
<circle cx="119.6" cy="67.3" r="2.5"/>
<circle cx="119.6" cy="67.3" r="1.5"/>
<circle cx="97.1" cy="104.3" r="1.26"/>
<circle cx="97.1" cy="104.3" r=".75"/>
<circle cx="97.1" cy="104.3" r="1.25"/>
<circle cx="97.1" cy="104.3" r=".85"/>
<circle cx="97.1" cy="104.3" r=".5"/>
<circle cx="101.2" cy="108.5" r="1.5"/>
<circle cx="101.2" cy="108.5" r="1.25"/>
<circle cx="101.2" cy="108.5" r=".35"/>
<circle cx="101.2" cy="108.5" r=".55"/>
<circle cx="101.2" cy="108.5" r="1.32"/>
<circle cx="101.2" cy="108.5" r=".42"/>
<circle cx="111.1" cy="118.3" r="7.2"/>
<circle cx="111.1" cy="118.3" r="17.5"/>
<circle cx="111.1" cy="118.3" r="16.8"/>
<circle cx="111.1" cy="118.3" r="17.7"/>
<circle cx="111.1" cy="118.3" r="17.3"/>
<circle cx="111.1" cy="118.3" r="7.5"/>
<circle cx="121.2" cy="108.6" r="1.25"/>
<circle cx="121.2" cy="108.6" r=".42"/>
<circle cx="121.2" cy="108.6" r="1.32"/>
<circle cx="121.2" cy="108.6" r=".35"/>
<circle cx="121.2" cy="108.6" r=".55"/>
<circle cx="121.2" cy="108.6" r="1.5"/>
<circle cx="132.1" cy="108.3" r=".75"/>
<circle cx="132.1" cy="108.3" r=".85"/>
<circle cx="132.1" cy="108.3" r=".5"/>
<circle cx="132.1" cy="108.3" r="1.26"/>
<circle cx="132.1" cy="108.3" r="1.5"/>
<circle cx="132.1" cy="108.3" r="1.25"/>
<circle cx="133.9" cy="118.3" r="3"/>
<circle cx="133.9" cy="118.3" r="1.25"/>
<circle cx="133.9" cy="118.3" r=".25"/>
<circle cx="133.9" cy="118.3" r="4.5"/>
<circle cx="133.9" cy="118.3" r="1.24"/>
<circle cx="97.1" cy="132.3" r=".75"/>
<circle cx="97.1" cy="132.3" r="1.26"/>
<circle cx="97.1" cy="132.3" r="1.25"/>
<circle cx="97.1" cy="132.3" r=".85"/>
<circle cx="97.1" cy="132.3" r=".5"/>
<circle cx="111.1" cy="132.3" r=".55"/>
<circle cx="111.1" cy="132.3" r="1.5"/>
<circle cx="111.1" cy="132.3" r="1.32"/>
<circle cx="111.1" cy="132.3" r="1.25"/>
<circle cx="111.1" cy="132.3" r=".42"/>
<circle cx="111.1" cy="132.3" r=".35"/>
<circle cx="132.1" cy="128.3" r=".75"/>
<circle cx="132.1" cy="128.3" r=".5"/>
<circle cx="132.1" cy="128.3" r=".85"/>
<circle cx="132.1" cy="128.3" r="1.26"/>
<circle cx="132.1" cy="128.3" r="1.5"/>
<circle cx="132.1" cy="128.3" r="1.25"/>
</g>
<g font-size="4.4">
<text x="28.5" y="4.1">1</text>
<text x="82.7" y="4.1">2</text>
<text x="132.7" y="4.1">3</text>
<text x="182.7" y="4.1">4</text>
<text x="232.7" y="4.1">5</text>
<text x="277" y="4.1">6</text>
<text x="110.4" y="8.9">20</text>
<text x="127.8" y="11.9" transform="rotate(-90 127.8 11.9)">5</text>
<text x="98.3" y="12">18</text>
<text x="11.7" y="29.1">A</text>
<text x="89.5" y="29.4" transform="rotate(-90 89.5 29.4)">3.40</text>
<text x="293.7" y="29.1">A</text>
<text x="111.3" y="54.6">70</text>
<text x="228.2" y="56.2">70</text>
<text x="83.2" y="62.2" transform="rotate(-90 83.2 62.2)">6</text>
<text x="88.4" y="62.2" transform="rotate(-90 88.4 62.2)">3</text>
<text x="115" y="61.4" transform="rotate(-90 115 61.4)">10</text>
<text x="54.6" y="72.5">Laser Working Area</text>
<text x="11.7" y="81.6">B</text>
<text x="167.1" y="83.4" transform="rotate(-90 167.1 83.4)">35.10</text>
<text x="179.4" y="83.4" transform="rotate(-90 179.4 83.4)">54.60</text>
<text x="293.7" y="81.6">B</text>
<text x="148.2" y="87.9" transform="rotate(-90 148.2 87.9)">3.60</text>
<text x="154.2" y="88.7" transform="rotate(-90 154.2 88.7)">24.60</text>
<text x="160.3" y="87.9" transform="rotate(-90 160.3 87.9)">30.10</text>
<text x="112.1" y="94.1">96.74</text>
<text x="199.6" y="91.6" transform="rotate(-90 199.6 91.6)">6.90</text>
<text x="225.2" y="96.5">70.28</text>
<text x="140.4" y="103.3">45.50</text>
<text x="88.1" y="119.3" transform="rotate(-90 88.1 119.3)">56</text>
<text x="153.7" y="119.3" transform="rotate(-90 153.7 119.3)">40</text>
<text x="7.1" y="130.1">零件代号</text>
<text x="293.7" y="131.6">C</text>
<text x="2.5" y="143.2">借(通)用件登记</text>
<text x="99.8" y="140">27.87</text>
<text x="121.5" y="140">42</text>
<text x="112.5" y="145.3">70</text>
<text x="6.2" y="155.8">旧底图总号</text>
<text x="251.3" y="159.1">Shanghai Slamtec Co.,Ltd.</text>
<text x="5" y="168.9">底 图 总 号</text>
<text x="197.1" y="173.8">阶 段 标 记</text>
<text x="221" y="173.8">质量</text>
<text x="232.8" y="173.8">比例</text>
<text x="113.9" y="175.2">标记</text>
<text x="124.3" y="175.2">处数</text>
<text x="136.8" y="175.2">分区</text>
<text x="148.9" y="175.2">更改文件号</text>
<text x="166.7" y="175.2">签名</text>
<text x="178.1" y="175.2">年 月 日</text>
<text x="257.1" y="178.5">RPLIDAR A1M8</text>
<text x="6.8" y="181.9">签</text>
<text x="16" y="181.9">字</text>
<text x="115.3" y="182.1">设计</text>
<text x="153.4" y="182.1">标准化</text>
<text x="232.6" y="182.1">1:2</text>
<text x="293.2" y="184.1">D</text>
<text x="115.3" y="189">校核</text>
<text x="154.9" y="189">工艺</text>
<text x="6.8" y="195.2">日</text>
<text x="16" y="195.2">期</text>
<text x="111.9" y="196.2">主管设计</text>
<text x="154.9" y="196.2">审核</text>
<text x="154.9" y="203.1">批准</text>
<text x="194.4" y="203.4">共 张</text>
<text x="197.4" y="203.1">1</text>
<text x="207.4" y="203.4">第 张</text>
<text x="211.3" y="203.1">1</text>
<text x="219.5" y="203.1">版本</text>
<text x="231.4" y="202.6">2</text>
<text x="243.6" y="203.1">替代</text>
<text x="28.5" y="209.1">1</text>
<text x="82.7" y="209.1">2</text>
<text x="132.7" y="209.1">3</text>
<text x="182.7" y="209.1">4</text>
<text x="232.7" y="209.1">5</text>
<text x="277" y="209.1">6</text>
</g>
</svg>
